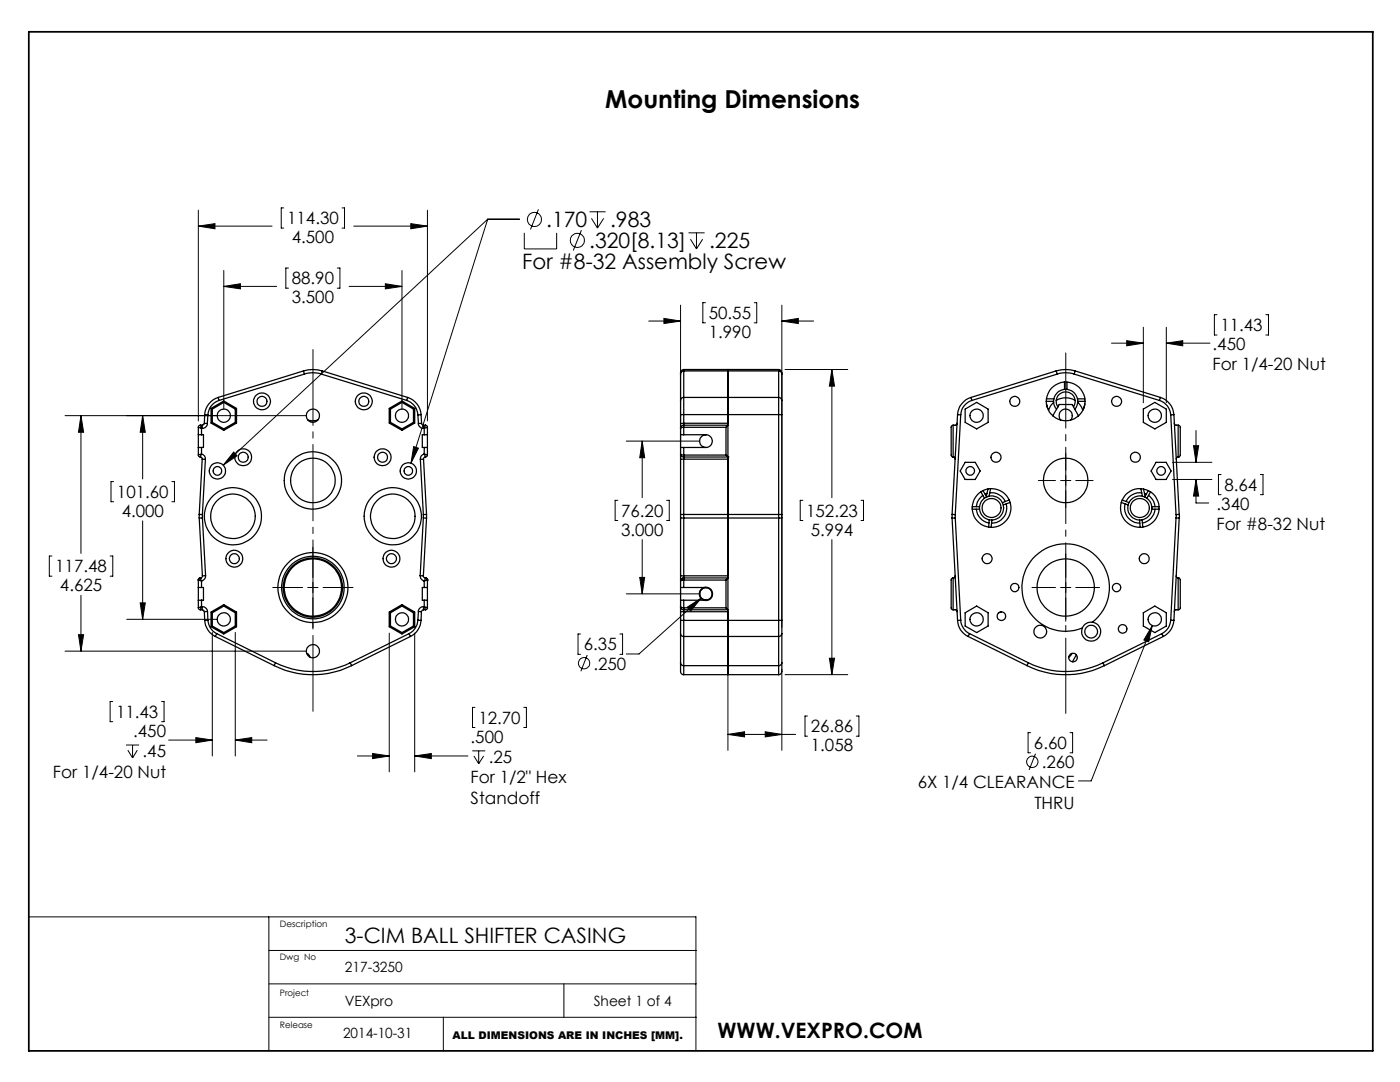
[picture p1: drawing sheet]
<svg xmlns="http://www.w3.org/2000/svg" width="279mm" height="216mm" viewBox="0 0 279 216" stroke-linecap="round" stroke-linejoin="round" font-family="sans-serif">
<g fill="none" stroke="#000" stroke-width=".2">
<path d="M39.6 45.1l3.3-.5v1zM39.6 41.9v42.1M39.6 45.1h14.7M44.7 57.2l3.3-.6v1zM44.7 54v27.7M44.7 57.2h10.5M56.6 41.5h-.5v4h.5M57.6 53.5h-.6v4h.6M67.3 53.5h.5v4h-.5M68.3 41.5h.5v4h-.5M69.7 57.2h10.5M70.6 45.1h14.7"/>
<path d="M76.9 56.6l3.3 .6-3.3 .4zM80.2 54v27.7M82 44.6l3.3 .5-3.3 .5zM85.3 41.9v42.1M97.3 43.7h6.4M97.3 43.7l-52.7 49.1M97.3 43.7l-15.3 48.7M104.6 46.5v3.2h6.5v-3.2M107.5 41.8l-1.6 4M116 45.9l-1.6 4.1M117.7 42.3h3.2M118 43.6l1.2 1.9"/>
<path d="M119.2 42.3v3.2M120.5 43.6l-1.3 1.9M137.4 46.5h3.2M137.8 47.7l1.2 2M139 46.5v3.2M140.2 47.7l-1.2 2M129.5 64.1h6.3M132.5 63.5l3.3 .6-3.3 .5zM135.8 60.9v64.3M140.8 60.4h-.5v4h.5M150.5 60.4h.5v4h-.5M156 64.1l3.3-.6v1.1z"/>
<path d="M156 60.9v64.3M156 64.1h6.4M156.7 73.7h12.5M166 73.7l.5 3.3h-1zM166 73.7v25.6M221.8 68.5h6.4M224.9 68l3.3 .5-3.3 .5zM228.2 65.3v15.1M232.8 68.5l3.2-.5v1zM232.8 65.3v15.1M232.8 68.5h8.7M242.9 62.8h-.5v4.1h.5"/>
<path d="M252.6 62.8h.6v4.1h-.6M13 82.9h48.2M16.2 82.9l.5 3.4h-1zM16.2 82.9v27.5M22.7 96.1h-.5v4h.5M28.5 82.9l.5 3.4h-1zM28.5 82.9v12.7M34.3 96.1h.5v4h-.5M46.6 90.2l.7 .7-2.7 1.9zM82.5 89.1l1 .3-1.5 3zM123.3 99.8h-.5v4.1h.5M125 88h14.6"/>
<path d="M128.2 88l.5 3.3h-1zM128.2 88v11.3M133 99.8h.6v4.1h-.6M160.2 99.8h-.5v4.1h.5M171.8 99.8h.5v4.1h-.5M207.2 95.9h3.4M211.7 95.9h2M212.7 90.4v3.4M212.7 94.9v2M212.7 97.9v3.4M214.7 95.9h3.5M234 92.3h7.9"/>
<path d="M234 95.7h7.9M238.2 88.9h1l-.5 3.4zM238.7 95.7l.5 3.3h-1zM238.7 95.7v4.7h2.5M238.7 85.9v6.4M243.7 94.7h-.5v4h.5M251.5 94.7h.6v4h-.6M10.4 110.9h-.6v4.1h.6M16.2 118.8v11.1M22 110.9h.5v4.1h-.5M28.5 103.9v19.7M54.4 117.2h6"/>
<path d="M61.4 117.2h2.1M62.4 109.2v6M62.4 116.2v2.1M62.4 119.3v5.9M64.5 117.2h5.9M125 118.5h14.6M127.7 115.2h1l-.5 3.3zM128.2 107.7v10.8M139.9 119.3l-12.4 11.2h-2.5M166 107.7v26.9M206 117.2h4.6M211.7 117.2h2"/>
<path d="M212.7 110.5v4.7M212.7 116.2v2.1M212.7 119.3v4.7M214.7 117.2h4.7M13 129.9h48.2M15.7 126.6h1l-.5 3.3zM22.5 140h-.5v4h.5M25.3 123.6h18.1M28 120.3h1l-.5 3.3zM32.2 140h.5v4h-.5M42.4 126.2v24.6M47 126.2v24.6"/>
<path d="M77.7 126.3v27.7M82.8 126.3v27.7M115.9 126.5h-.5v4.1h.5M117.2 130.7l-1.3 3.2M123.7 126.5h.5v4.1h-.5M137.1 121.2l2.8-1.9-2.1 2.6zM145.3 134.1v15.6M156 133.5v16.2M156.7 134.6h12.5M165.5 131.3h1l-.5 3.3zM230 124.8l-.8 3.3-.9-.4zM230 124.8l-12.2 31h-2.6"/>
<path d="M25.2 148.7h2.6M25.5 149.7l1 1.5M26.5 148.7v2.5M27.4 149.7l-.9 1.5M33.7 147.7h8.7M39.1 147.2l3.3 .5-3.3 .5zM47 147.7l3.2-.5v1zM47 147.7h6.3M71.3 150.8h6.4M74.4 150.4l3.3 .4-3.3 .6zM82.8 150.8l3.3-.4v1zM82.8 150.8h10.6"/>
<path d="M94.3 149.8h2.5M94.6 150.8l.9 1.6M94.8 141.1h-.5v4.1h.5M95.5 149.8v2.6M96.5 150.8l-1 1.6M104.5 141.1h.6v4.1h-.6M145.3 146.5l3.3-.5v1zM145.3 146.5h13.5M152.7 146l3.3 .5-3.3 .5zM161.1 142.9h-.4v4h.4M170.9 142.9h.5v4h-.5M205.7 146.2h-.5v4h.5"/>
<path d="M206.7 150.4l-1.3 3.2M213.5 146.2h.6v4h-.6M5.8 183h133.1v26.7M53.7 196.3h85.2M53.7 189.7h85.2M53.7 183v26.7M112.5 196.3v6.7M53.7 203h85.2M88.5 203v6.7"/>
<circle cx="106.7" cy="43.8" r="1.4"/>
<circle cx="115.2" cy="48" r="1.41"/>
<circle cx="116.6" cy="132.3" r="1.13"/>
<circle cx="206" cy="152" r="1.13"/>
</g>
<g fill="none" stroke="#000" stroke-width=".35">
<path d="M5.8 6.3h268.2v203.4h-268.2z"/>
<circle cx="140.9" cy="118.5" r="1.27"/>
</g>
<path d="M212.7 142.3v-71.9" fill="none" stroke="#000" stroke-width=".2" stroke-dasharray="15.2 1.3 1.3 1.3" stroke-dashoffset=".2"/>
<path d="M62.5 69.7v72.2" fill="none" stroke="#000" stroke-width=".2" stroke-dasharray="15.2 1.3 1.3 1.3" stroke-dashoffset=".1"/>
<g fill="#000">
<path d="M137.1 121.2l2.8-1.9-2.1 2.6z"/>
<path d="M132.5 63.5l3.3 .6-3.3 .5zM156 64.1l3.3-.6v1.1zM145.3 146.5l3.3-.5v1zM152.7 146l3.3 .5-3.3 .5zM127.7 115.2h1l-.5 3.3zM128.2 88l.5 3.3h-1zM165.5 131.3h1l-.5 3.3zM166 73.7l.5 3.3h-1zM238.2 88.9h1l-.5 3.4zM238.7 95.7l.5 3.3h-1zM224.9 68l3.3 .5-3.3 .5zM232.8 68.5l3.2-.5v1zM230 124.8l-1.7 2.9 .9 .4zM39.6 45.1l3.3-.5v1zM82 44.6l3.3 .5-3.3 .5zM44.7 57.2l3.3-.6v1zM76.9 56.6l3.3 .6-3.3 .4zM28.5 82.9l.5 3.4h-1zM28 120.3h1l-.5 3.3zM74.4 150.4l3.3 .4-3.3 .6zM82.8 150.8l3.3-.4v1zM47 147.7l3.2-.5v1zM39.1 147.2l3.3 .5-3.3 .5zM15.7 126.6h1l-.5 3.3zM16.2 82.9l.5 3.4h-1z"/>
<path d="M46.6 90.2l.7 .7-2.7 1.9zM82.5 89.1l1 .3-1.5 3z"/>
</g>
<g fill="none" stroke="#000" stroke-width=".25">
<path d="M43.5 79.3l.2 .6M43.5 79.3a3.9 3.9 0 0 0-2.6 3.4M43.7 79.9a3.2 3.2 0 0 0-2.2 2.9M60.6 74l.1 .6M60.6 74a6.3 6.3 0 0 1 3.7 0M60.6 74l-17.1 5.3M60.7 74.6a5.2 5.2 0 0 1 3.4 0M60.7 74.6l-17 5.3M64.1 74.6l17.1 5.3M64.3 74l-.2 .6M64.3 74l17.1 5.3M81.2 79.9a3.2 3.2 0 0 1 2.2 2.9"/>
<path d="M81.4 79.3l-.2 .6M81.4 79.3a3.9 3.9 0 0 1 2.6 3.4M135.8 79.9v2.9M135.8 74.6v5.3M136.5 73.7a.7 .7 0 0 0-.7 .9M136.5 79.3a.6 .6 0 0 0-.7 .6M136.5 79.3v3.4M136.5 74a.6 .6 0 0 0-.7 .6M136.5 73.7v.3M136.5 73.7h18.9M136.5 79.3h18.9M136.5 74h18.9"/>
<path d="M136.5 74v5.3M145.3 73.7v10.8M155.4 73.7l.1 .1a.73 .73 0 0 1 .5 .8M155.4 79.3v3.4M155.4 79.3a.67 .67 0 0 1 .6 .6M155.4 74a.66 .66 0 0 1 .6 .6M155.4 73.7v.3M155.4 74v5.3M156 79.9v2.9M156 74.6v5.3M193.8 79.3l.2 .6M193.8 79.3a3.9 3.9 0 0 0-2.7 3.4"/>
<path d="M194 79.9a3.2 3.2 0 0 0-2.3 2.9M208.8 79.6h1.5M210.8 74l.2 .6M210.8 74a6.5 6.5 0 0 1 3.8 0M210.8 79.9a3.6 3.6 0 0 1 3.8 0M210.8 74l-17 5.3M211 74.6a5.2 5.2 0 0 1 3.4 0M211 74.6l-17 5.3M212.4 76.2v1.5M212.9 76.2v1.5M214.4 74.6l17 5.3M214.6 74l-.2 .6"/>
<path d="M214.6 74l17 5.3M215 79.6h1.5M231.4 79.9a3.2 3.2 0 0 1 2.2 2.9M231.6 79.3l-.2 .6M231.6 79.3a3.9 3.9 0 0 1 2.7 3.4M39.6 90.8l.1 .3 .3 .1M39.6 86.7h.6M39.6 85.3l.6 .2M39.6 89.3h.6M39.6 86.7v2.6M39.6 85.3v1.4M39.6 89.3v1.5"/>
<path d="M40 91.2l.2 .1 .2 .3M40 84.8l.2 .7M40 84.8l-.3 .1-.1 .4M40 84.8h.4M40.2 90.6a.97 .97 0 0 1 .8 1.1M40.2 90.6l-.2 .6M40.2 90.6l-.6 .2M40.2 86.7h.4v2.6h-.4M40.2 85.5v1.2M40.2 89.3v1.3M40.2 85.5h.2M40.4 91.6l.6 .1"/>
<path d="M40.4 84.8v.7M40.4 91.6l-.6 11.1M40.8 84.5l-.2 .2-.2 .1M40.8 84.5h.6M40.9 82.7l.6 .1M40.9 82.7l-.1 1.8M41 91.7l-.6 11M41.4 84.5a1.02 1.02 0 0 1-1 1M41.5 82.8l-.1 1.7M42.1 81.5l2.6-1.5 2.5 1.5v2.9l-2.5 1.5-2.6-1.5zM42.4 81.6l2.3-1.3 2.3 1.3v2.7l-2.3 1.3-2.3-1.3zM61.5 83.8l.8 .2 1.1-.2"/>
<path d="M77.7 81.5l2.5-1.5 2.6 1.5v2.9l-2.6 1.5-2.5-1.5zM77.9 81.6l2.3-1.3 2.3 1.3v2.7l-2.3 1.3-2.3-1.3zM83.4 82.8l.1 1.7M83.5 84.5a1.02 1.02 0 0 0 1 1M83.9 91.7l.6 11M84 82.7l-.6 .1M84 82.7l.1 1.8M84.1 84.5h-.6M84.1 84.5l.1 .2 .3 .1M84.5 91.6l-.6 .1M84.5 84.8v.7M84.5 84.8h.4"/>
<path d="M84.5 85.5h.2M84.5 91.6l.6 11.1M84.7 90.6a.97 .97 0 0 0-.8 1.1M84.7 90.6l.2 .6M84.7 90.6l.6 .2M84.7 86.7h.6M84.7 89.3h.6M84.7 86.7h-.4v2.6h.4M84.7 85.5v1.2M84.7 89.3v1.3M84.9 91.2l-.2 .1-.2 .3M84.9 84.8l-.2 .7"/>
<path d="M84.9 84.8l.3 .1 .1 .4M85.3 90.8l-.1 .3-.3 .1M85.3 85.3l-.6 .2M85.3 86.7v2.6M85.3 85.3v1.4M85.3 89.3v1.5M135.8 90.6l.7 .2M135.8 89.3h.7M135.8 90.6l.2 .5 .5 .1M135.8 86.7h.7M135.8 90.6v1.1M135.8 84.5v1"/>
<path d="M135.8 82.8v1.7M135.8 85.5v5.1M135.8 91.7v11M136.5 90.8v.4M136.5 85.3h-.5l-.2 .2M136.5 84.8a.6 .6 0 0 0-.7 .7M136.5 84.8v.5M136.5 91.6l-.7 .1M136.5 91.2v.4M136.5 84.5h-.7M136.5 84.5v.3M136.5 82.7l-.7 .1"/>
<path d="M136.5 82.7h18.9M136.5 82.7v1.8M136.5 85.3v1.4M136.5 89.3v1.5M136.5 91.6v11.1M136.5 86.7h4.4M136.5 85.3h8.4M136.5 90.8h8.4M136.5 89.3h4.4M136.5 84.8h8.8M136.5 91.2h8.8M136.5 91.6h8.8"/>
<path d="M136.5 84.5h8.8M140.9 86.7a1.27 1.27 0 0 1 1.3 1.3 1.27 1.27 0 0 1-1.3 1.3M140.9 86.7a1.27 1.27 0 0 0-1.3 1.3 1.27 1.27 0 0 0 1.3 1.3M144.9 90.8l.4 .4M144.9 85.3v5.5M145.3 91.6v23.3M145.3 91.2h.1M145.3 84.8l-.4 .5M145.3 91.2v.4M145.3 84.5v.3M145.3 84.8v6.4M155.4 82.7l.6 .1"/>
<path d="M155.4 82.7v20M156 82.8v19.9M190.2 91.2h.1M190.2 84.8l-.4 .3v5.8l.4 .3M190.2 91.2l.3 .1 .1 .3M190.2 84.8v6.4M191 84.5l-.1 .2-.7 .1M191.1 82.7l.6 .1M191.1 82.7l-1.1 20M191.7 82.8l-1.1 19.9M192.6 81.6l2.3-1.3 2.3 1.3v2.7l-2.3 1.3-2.3-1.3zM192.6 92.3h2l1 1.7-1 1.7h-2l-1-1.7z"/>
<path d="M195.8 98.1l.7 1.3M196.1 98.8a3.3 3.3 0 0 0-1.3 2.3M196.2 97.9l.7 1.3M197 98.5l-.4 .1M197.2 97.6l-.4 1.4M197.5 98.4a2.99 2.99 0 0 1 3.1 1.7M197.7 97.5l-.3 1.5M201.4 99.8l-1.3 .5M208.8 80.1h1.5M208.8 80.6l.3 1M210.3 80.3l-.7 .8-.3 .8M210.9 81.7a2.41 2.41 0 0 1 .1-3.4 2.41 2.41 0 0 1 3.3 0 2.41 2.41 0 0 1 .2 3.4"/>
<path d="M210.9 81.7l-.8 1.3M211.1 81.2a1.89 1.89 0 0 1 1.6-3 1.89 1.89 0 0 1 1.5 3M211.1 81.2l-.2 .5M211.1 81.2l.3-.5h2.6l.2 .5M211.7 83.8a1.33 1.33 0 0 1 .1-1.8 1.33 1.33 0 0 1 1.8 0 1.33 1.33 0 0 1 .1 1.8M214.2 81.2l.3 .5M214.5 81.7l.7 1.3M215.1 80.3l.8 1 .2 .6M215.1 80.1h1.4M216.5 80.6l-.2 1M223.9 99.8l1.4 .5M227.7 97.5l.3 1.5"/>
<path d="M227.9 98.4a3 3 0 0 0-3.2 1.7M228.2 81.6l2.3-1.3 2.3 1.3v2.7l-2.3 1.3-2.3-1.3zM228.2 97.6l.3 1.4M228.4 98.5l.4 .1M229.2 97.9l-.7 1.3M229.2 98.8a2.99 2.99 0 0 1 1.3 2.3M229.6 98.1l-.7 1.3M230.7 92.3h2l1 1.7-1 1.7h-2l-1-1.7zM233.6 82.8l1.1 19.9M234.3 82.7l-.7 .1M234.3 82.7l1 20M234.4 84.5l.2 .3h.5"/>
<path d="M235.1 84.8l.4 .4v5.6l-.1 .3-.3 .1M235.1 91.2h.1M235.1 91.2l-.3 .1-.1 .3M235.1 84.8v6.4M39.6 115.7l.6 .2M39.6 119.8h.6M39.6 115.7h.1M39.6 117.2h.6M39.6 117.2v2.6M39.6 115.7v1.5M39.6 119.8v1.5M39.8 102.7h.6"/>
<path d="M39.8 102.7v.7M39.8 103.4l.6 11.5M40 115.3l.2 .6M40 115.3h.1M40 115.3l-.3 .2-.1 .2M40 115.3l-.3 .1-.1 .3M40.2 117.2h.4v2.6h-.4M40.2 115.9v1.3M40.2 119.8v1.2M40.4 114.9l-.1 .3-.3 .1M40.4 102.7v.6M40.4 103.3l-.6 .1"/>
<path d="M40.4 103.3l.6 11.6M41 114.9h-.6M41 114.9a1.05 1.05 0 0 1-.8 1M83.9 114.9a1.05 1.05 0 0 0 .8 1M83.9 114.9h.6M84.5 114.9l.1 .3 .3 .1M84.5 102.7v.6M84.5 103.3l.6 .1M84.5 103.3l-.6 11.6M84.7 119.8h.6M84.7 117.2h.6M84.7 117.2h-.4v2.6h.4"/>
<path d="M84.7 115.9v1.3M84.7 119.8v1.2M84.9 115.3l-.2 .6M84.9 115.3h.1M84.9 115.3l.3 .2 .1 .2M84.9 115.3l.3 .1 .1 .3M85.1 102.7h-.6M85.1 102.7v.7M85.1 103.4l-.6 11.5M85.3 115.7l-.6 .2M85.3 115.7h.1M85.3 117.2v2.6"/>
<path d="M85.3 115.7v1.5M85.3 119.8v1.5M135.8 117.2h.7M135.8 119.8h.7M135.8 102.7v.6M135.8 103.3l.7 .1M135.8 114.9h.7M135.8 114.9v1M135.8 103.3v11.6M135.8 115.9v5.1M136.3 115.3v.4M136.3 115.3h.2"/>
<path d="M136.3 115.7h.2M136.3 115.7l-.5 .2M136.3 115.3l-.3 .2-.2 .4M136.5 115.3v.4M136.5 102.7h-.7M136.5 102.7v.7M136.5 114.9v.4M136.5 102.7h18.9M136.5 103.4h18.9M136.5 115.3h8.8M136.5 115.7h8.4M136.5 103.4v11.5"/>
<path d="M136.5 115.7v1.5M136.5 119.8v1.5M136.5 119.8h4.4M136.5 117.2h4.4M136.5 114.9h8.8M140.9 117.2a1.27 1.27 0 0 1 1.3 1.3 1.27 1.27 0 0 1-1.3 1.3M140.9 117.2a1.27 1.27 0 0 0-1.3 1.3 1.27 1.27 0 0 0 1.3 1.3M144.9 115.7v5.6M145.3 115.3l-.4 .4M145.3 114.9v.4M145.3 115.3v6.4M155.4 102.7v.7"/>
<path d="M155.4 102.7h.6M155.4 103.4v20.4M156 102.7v.6M156 103.3l-.6 .1M156 103.3v20.5M190 102.7h.6M190 102.7v.7M190 103.4l1.1 20.4M190.2 115.3l-.4 .3v5.8l.4 .3M190.2 115.3h.1M190.2 115.3v6.4M190.6 114.9v.2l-.4 .2"/>
<path d="M190.6 102.7v.6M190.6 103.3l-.6 .1M190.6 103.3l1.1 20.5M194 101.1h1.5M194 101.6h1.5M194.8 101.6a3.1 3.1 0 0 0 2.6 2.8M197.4 103.7l-.1 1.5M197.9 103.8l-.1 1.4M200.8 100.5a3 3 0 0 1-2.9 3.9M201.6 100.3l-1.4 .5M223.8 100.3l1.3 .5M224.5 100.5a3 3 0 0 0 3 3.9"/>
<path d="M227.4 103.8l.1 1.4M227.9 103.7l.2 1.5M229.9 101.1h1.4M229.9 101.6h1.4M230.5 101.6a3 3 0 0 1-2.5 2.8M234.7 102.7v.6M234.7 103.3l.6 .1M234.7 103.3l-1.1 20.5M234.7 114.9l.1 .3 .3 .1M235.1 115.3l.4 .4v5.7l-.1 .2-.3 .1M235.1 115.3h.1M235.1 115.3v6.4"/>
<path d="M235.3 102.7h-.6M235.3 102.7v.7M235.3 103.4l-1 20.4M39.6 121.3l.1 .3 .3 .1M40 121.7h.4M40.2 121l-.6 .3M40.2 121l-.2 .7M40.2 121h.2M40.4 121a1.09 1.09 0 0 1 1 1M40.4 121.7l.2 .1 .2 .3M40.4 121v.7M40.8 122.1l.1 1.7"/>
<path d="M40.9 123.8a3.8 3.8 0 0 0 2.1 3.2M41.4 122l-.6 .1M41.4 122l.1 1.8M41.5 123.8a3.2 3.2 0 0 0 1.8 2.6M41.5 123.8h-.6M42.1 122.1l2.6-1.5 2.5 1.5v3l-2.5 1.4-2.6-1.4zM42.4 122.3l2.3-1.4 2.3 1.4v2.6l-2.3 1.3-2.3-1.3zM43 127l11.7 5.8M43.3 126.4l-.3 .6M43.3 126.4l11.7 5.9M54.7 132.8a17.4 17.4 0 0 0 15.5 0M55 132.3a16.8 16.8 0 0 0 14.9 0"/>
<path d="M55 132.3l-.3 .5M61.2 130.4l.3 .1 .3 .6M69.9 132.3l.3 .5M77.7 122.1l2.5-1.5 2.6 1.5v3l-2.6 1.4-2.5-1.4zM77.9 122.3l2.3-1.4 2.3 1.4v2.6l-2.3 1.3-2.3-1.3zM81.6 126.4l.3 .6M81.6 126.4l-11.7 5.9M81.9 127l-11.7 5.8M83.4 123.8a3.2 3.2 0 0 1-1.8 2.6M83.4 123.8h.6M83.5 122l.6 .1M83.5 122l-.1 1.8"/>
<path d="M84 123.8a3.8 3.8 0 0 1-2.1 3.2M84.1 122.1l-.1 1.7M84.5 121a1.02 1.02 0 0 0-1 1M84.5 121v.7M84.5 121.7l-.3 .1-.1 .3M84.5 121.7h.4M84.5 121h.2M84.7 121l.6 .3M84.7 121l.2 .7M85.3 121.3l-.1 .3-.3 .1M135.8 132.3v1.2a.8 .8 0 0 0 .7 1.1M135.8 121l.2 .2 .5 .1"/>
<path d="M135.8 121a.6 .6 0 0 0 .7 .7M135.8 122l.7 .1M135.8 121v1M135.8 123.8h.7M135.8 126.4a.61 .61 0 0 0 .7 .6M135.8 123.8v2.6M135.8 132.3a.61 .61 0 0 0 .7 .5M135.8 122v1.8M135.8 126.4v5.9M136.5 121.3v.4M136.5 121.7v.4M136.5 123.8v3.2"/>
<path d="M136.5 132.8v1.8M136.5 134.6h18.9M136.5 123.8h18.9M136.5 127h18.9M136.5 132.8h18.9M136.5 122.1v1.7M136.5 127v5.8M136.5 121.3h8.4M136.5 121.7h8.8M136.5 122.1h8.8M144.9 121.3l.4 .4M145.3 122.1v10.7"/>
<path d="M145.3 132.8v1.8zM145.3 121.7v.4M155.4 123.8v3.2M155.4 132.8v1.8M155.4 127v5.8M156 132.3v1.6a.64 .64 0 0 1-.6 .7M156 123.8h-.6M156 126.4l-.1 .4-.5 .2M156 123.8v2.6M156 132.3l-.1 .3-.5 .2M156 126.4v5.9M190.2 121.7l.7 .1 .1 .3"/>
<path d="M191.1 123.8a3.6 3.6 0 0 0 2.1 3.2M191.7 123.8a3.2 3.2 0 0 0 1.8 2.6M191.7 123.8h-.6M192.6 122.3l2.3-1.4 2.3 1.4v2.6l-2.3 1.3-2.3-1.3zM193.2 127l11.8 5.8M193.5 126.4l-.3 .6M193.5 126.4l11.7 5.9M199.8 122.1l-.5 .2M205 132.8a17.4 17.4 0 0 0 15.4 0M205.2 132.3a16.8 16.8 0 0 0 14.9 0M205.2 132.3l-.2 .5M213.9 130.4l-.6 .7"/>
<path d="M214.8 130.7l-.8 1.3M218 124.1a8.7 8.7 0 0 0-1.3-14.6 8.7 8.7 0 0 0-12.8 7.4 8.7 8.7 0 0 0 12.1 8.4M218 124.1a1.9 1.9 0 0 1 1.6 2.3 1.9 1.9 0 0 1-2.4 1.4 1.9 1.9 0 0 1-1.2-2.5M218 124.1a1.94 1.94 0 0 0-2 1.2M220.1 132.3l.3 .5M228.2 122.3l2.3-1.4 2.3 1.4v2.6l-2.3 1.3-2.3-1.3zM231.9 126.4l.3 .6M231.9 126.4l-11.8 5.9M232.2 127l-11.8 5.8M233.6 123.8a3.2 3.2 0 0 1-1.7 2.6M233.6 123.8h.7M234.3 123.8a3.8 3.8 0 0 1-2.1 3.2"/>
<path d="M235.1 121.7h-.6l-.1 .4"/>
<circle cx="43.4" cy="94" r="1.63"/>
<circle cx="43.4" cy="93.9" r=".86"/>
<circle cx="44.7" cy="82.9" r="1.32"/>
<circle cx="48.5" cy="91.3" r="1"/>
<circle cx="48.5" cy="91.2" r="1.69"/>
<circle cx="52.3" cy="80.1" r=".99"/>
<circle cx="52.3" cy="80.1" r="1.69"/>
<circle cx="62.4" cy="95.9" r="4.5"/>
<circle cx="62.5" cy="95.9" r="5.7"/>
<circle cx="62.5" cy="82.9" r="1.32"/>
<circle cx="72.6" cy="80.1" r=".99"/>
<circle cx="72.6" cy="80.1" r="1.69"/>
<circle cx="76.3" cy="91.2" r=".99"/>
<circle cx="76.3" cy="91.2" r="1.69"/>
<circle cx="80.2" cy="82.9" r="1.32"/>
<circle cx="81.5" cy="94" r="1.63"/>
<circle cx="81.5" cy="93.9" r=".86"/>
<circle cx="193.6" cy="94" r=".86"/>
<circle cx="194.9" cy="82.9" r="1.33"/>
<circle cx="198.8" cy="91.3" r="1"/>
<circle cx="202.5" cy="80.1" r="1"/>
<circle cx="212.7" cy="80.1" r="3.9"/>
<circle cx="212.7" cy="95.9" r="4.4"/>
<circle cx="222.8" cy="80.1" r="1"/>
<circle cx="226.6" cy="91.2" r=".99"/>
<circle cx="230.5" cy="82.9" r="1.33"/>
<circle cx="231.7" cy="94" r=".86"/>
<circle cx="46.5" cy="103" r="5.7"/>
<circle cx="46.5" cy="103" r="4.4"/>
<circle cx="46.8" cy="111.5" r="1.68"/>
<circle cx="46.8" cy="111.5" r="1"/>
<circle cx="62.4" cy="117.2" r="7"/>
<circle cx="62.4" cy="117.2" r="6.2"/>
<circle cx="62.4" cy="117.2" r="5.7"/>
<circle cx="62.5" cy="117.2" r="5.9"/>
<circle cx="78.1" cy="111.5" r="1.68"/>
<circle cx="78.1" cy="111.5" r="1"/>
<circle cx="78.4" cy="103" r="5.7"/>
<circle cx="78.4" cy="103" r="4.4"/>
<circle cx="197" cy="111.5" r="1"/>
<circle cx="197.9" cy="101.4" r="1.9"/>
<circle cx="197.9" cy="101.4" r="3.9"/>
<circle cx="197.9" cy="101.4" r="2.42"/>
<circle cx="202.5" cy="117.2" r=".82"/>
<circle cx="212.7" cy="117.2" r="5.7"/>
<circle cx="222.8" cy="117.2" r=".82"/>
<circle cx="227.5" cy="101.4" r="2.41"/>
<circle cx="227.5" cy="101.4" r="1.9"/>
<circle cx="227.5" cy="101.4" r="3.9"/>
<circle cx="228.4" cy="111.5" r="1"/>
<circle cx="44.7" cy="123.6" r="1.32"/>
<circle cx="62.5" cy="129.9" r="1.32"/>
<circle cx="80.2" cy="123.6" r="1.32"/>
<circle cx="194.9" cy="123.6" r="1.33"/>
<circle cx="199.8" cy="122.9" r=".86"/>
<circle cx="207.6" cy="126" r="1.27"/>
<circle cx="214.2" cy="131.2" r=".86"/>
<circle cx="217.8" cy="126" r="1.27"/>
<circle cx="224" cy="125.5" r=".86"/>
<circle cx="230.5" cy="123.6" r="1.33"/>
</g>
<text font-size="4.9" x="120.8" y="21.6">Mounting Dimensions</text>
<g font-size="4.2">
<text x="109" y="45.4">.170</text>
<text x="121.8" y="45.4">.983</text>
<text x="104.2" y="53.7">For #8-32 Assembly Screw</text>
<text x="117.6" y="49.5">.320[8.13]</text>
<text x="141.5" y="49.5">.225</text>
<text x="68.8" y="188.2">3-CIM BALL SHIFTER CASING</text>
<text x="143.2" y="207.1">WWW.VEXPRO.COM</text>
</g>
<g font-size="3.4">
<text x="57.3" y="44.8">114.30</text>
<text x="58.2" y="48.6">4.500</text>
<text x="58.2" y="56.8">88.90</text>
<text x="58.2" y="60.6">3.500</text>
<text x="141.5" y="63.7">50.55</text>
<text x="141.5" y="67.5">1.990</text>
<text x="242" y="69.9">.450</text>
<text x="243.6" y="66.1">11.43</text>
<text x="242" y="73.9">For 1/4-20 Nut</text>
<text x="23.3" y="99.4">101.60</text>
<text x="242.8" y="101.8">.340</text>
<text x="244.3" y="98">8.64</text>
<text x="24.3" y="103.2">4.000</text>
<text x="124" y="103.1">76.20</text>
<text x="124" y="106.9">3.000</text>
<text x="160.9" y="103.1">152.23</text>
<text x="161.8" y="106.9">5.994</text>
<text x="242.8" y="105.8">For #8-32 Nut</text>
<text x="11" y="114.2">117.48</text>
<text x="12" y="118">4.625</text>
<text x="116.5" y="129.8">6.35</text>
<text x="118.4" y="133.6">.250</text>
<text x="23.2" y="143.3">11.43</text>
<text x="26.6" y="147.1">.450</text>
<text x="93.9" y="148.2">.500</text>
<text x="95.5" y="144.4">12.70</text>
<text x="161.8" y="146.2">26.86</text>
<text x="161.8" y="150">1.058</text>
<text x="206.3" y="149.5">6.60</text>
<text x="10.6" y="155.2">For 1/4-20 Nut</text>
<text x="28.5" y="151.1">.45</text>
<text x="97.5" y="152.2">.25</text>
<text x="207.9" y="153.3">.260</text>
<text x="93.9" y="156.3">For 1/2&quot; Hex</text>
<text x="93.9" y="160.3">Standoff</text>
<text x="183.1" y="157.3">6X 1/4 CLEARANCE</text>
<text x="206.4" y="161.3">THRU</text>
</g>
<g font-size="2.8">
<text x="68.8" y="193.9">217-3250</text>
<text x="68.8" y="200.7">VEXpro</text>
<text x="118.5" y="200.7">Sheet 1 of 4</text>
<text x="68.5" y="207.1">2014-10-31</text>
</g>
<text font-size="2.1" x="90.3" y="207.2">ALL DIMENSIONS ARE IN INCHES [MM].</text>
<g font-size="1.8">
<text x="55.8" y="185">Description</text>
<text x="55.8" y="191.6">Dwg No</text>
<text x="55.9" y="198.7">Project</text>
<text x="55.9" y="205.2">Release</text>
</g>
</svg>
